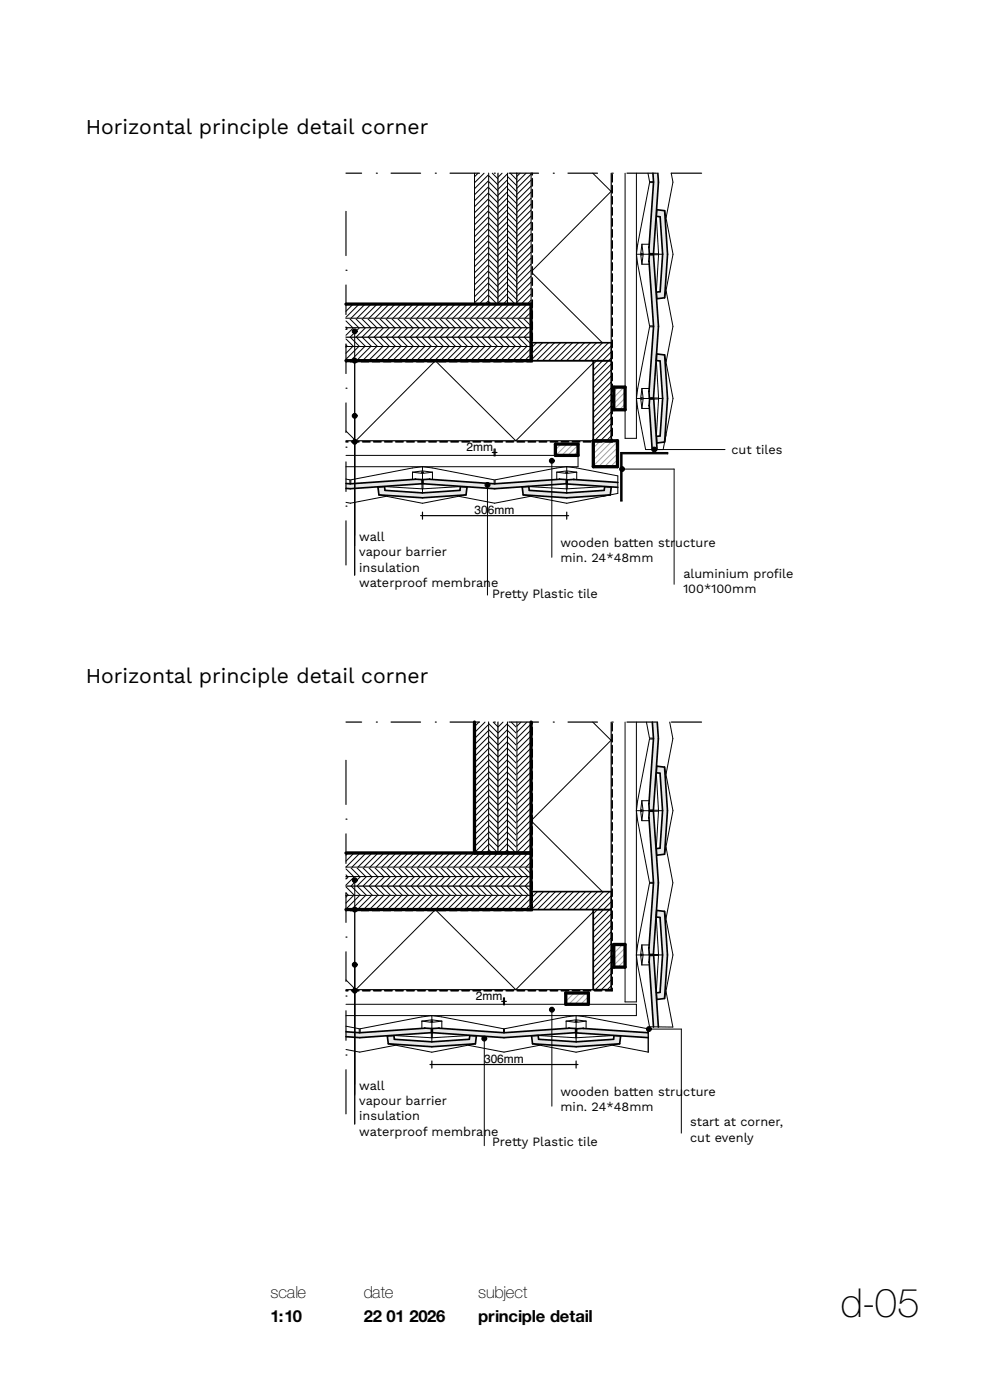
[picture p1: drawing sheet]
<svg xmlns="http://www.w3.org/2000/svg" width="210mm" height="297mm" viewBox="0 0 210 297" stroke-linecap="round" stroke-linejoin="round" font-family="sans-serif">
<path d="M92.3 193l17.1 17 16.4-16.6M92.4 193l-16.9 17-2.1-2.1" fill="none" stroke="#000" stroke-width=".21"/>
<path d="M73.4 193h52.4v17h-52.4" fill="none" stroke="#000" stroke-width=".25"/>
<path d="M73.4 190h39.2v3h-39.2z" fill-rule="evenodd" fill="#fff"/>
<g fill="none" stroke="#000" stroke-width=".21">
<path d="M73.4 190h39.2v3h-39.2M73.8 190l-.4 .3M75 190l-1.6 1.6M76.3 190l-2.9 2.9M77.6 190l-3 3M78.8 190l-3 3M80.1 190l-3 3M81.4 190l-3 3M82.7 190l-3 3M83.9 190l-3 3M85.2 190l-3 3M86.5 190l-3 3"/>
<path d="M87.8 190l-3 3M89 190l-3 3M90.3 190l-3 3M91.6 190l-3 3M92.8 190l-3 3M94.1 190l-3 3M95.4 190l-3 3M96.7 190l-3 3M97.9 190l-3 3M99.2 190l-3 3M100.5 190l-3 3M101.8 190l-3 3"/>
<path d="M103 190l-3 3M104.3 190l-3 3M105.6 190l-3 3M106.8 190l-3 3M108.1 190l-3 3M109.4 190l-3 3M110.7 190l-3 3M111.9 190l-3 3M112.6 191.8l-1.1 1.2M112.6 190.5l-2.4 2.5"/>
</g>
<path d="M73.4 188h39.2v2h-39.2z" fill-rule="evenodd" fill="#fff"/>
<g fill="none" stroke="#000" stroke-width=".21">
<path d="M73.4 189.4l.5 .6M73.4 188.1l1.8 1.9M73.4 188h39.2v2h-39.2M74.5 188l2 2M75.7 188l2 2M77 188l2 2M78.3 188l2 2M79.6 188l2 2M80.8 188l2 2M82.1 188l2 2M83.4 188l2 2M84.7 188l2 2"/>
<path d="M85.9 188l2 2M87.2 188l2 2M88.5 188l2 2M89.7 188l2 2M91 188l2 2M92.3 188l2 2M93.6 188l2 2M94.8 188l2 2M96.1 188l2 2M97.4 188l2 2M98.7 188l2 2M99.9 188l2 2"/>
<path d="M101.2 188l2 2M102.5 188l2 2M103.7 188l2 2M105 188l2 2M106.3 188l2 2M107.6 188l2 2M108.8 188l2 2M110.1 188l2 2M111.4 188l1.2 1.2"/>
</g>
<path d="M73.4 186h39.2v2h-39.2z" fill-rule="evenodd" fill="#fff"/>
<g fill="none" stroke="#000" stroke-width=".21">
<path d="M73.4 186h39.2v2h-39.2M73.9 186l-.5 .5M75.2 186l-1.8 1.8M76.5 186l-2 2M77.8 186l-2 2M79 186l-2 2M80.3 186l-2 2M81.6 186l-2 2M82.8 186l-2 2M84.1 186l-2 2M85.4 186l-2 2M86.7 186l-2 2"/>
<path d="M87.9 186l-2 2M89.2 186l-2 2M90.5 186l-2 2M91.8 186l-2 2M93 186l-2 2M94.3 186l-2 2M95.6 186l-2 2M96.8 186l-2 2M98.1 186l-2 2M99.4 186l-2 2M100.7 186l-2 2M101.9 186l-2 2"/>
<path d="M103.2 186l-2 2M104.5 186l-2 2M105.8 186l-2 2M107 186l-2 2M108.3 186l-2 2M109.6 186l-2 2M110.8 186l-2 2M112.1 186l-2 2M112.6 186.7l-1.2 1.3"/>
</g>
<path d="M73.4 184h39.2v2h-39.2z" fill-rule="evenodd" fill="#fff"/>
<g fill="none" stroke="#000" stroke-width=".21">
<path d="M73.4 185.6l.3 .4M73.4 184.3l1.6 1.7M73.4 184h39.2v2h-39.2M74.3 184l2 2M75.6 184l2 2M76.8 184l2 2M78.1 184l2 2M79.4 184l2 2M80.7 184l2 2M81.9 184l2 2M83.2 184l2 2M84.5 184l2 2"/>
<path d="M85.7 184l2 2M87 184l2 2M88.3 184l2 2M89.6 184l2 2M90.8 184l2 2M92.1 184l2 2M93.4 184l2 2M94.7 184l2 2M95.9 184l2 2M97.2 184l2 2M98.5 184l2 2M99.7 184l2 2"/>
<path d="M101 184l2 2M102.3 184l2 2M103.6 184l2 2M104.8 184l2 2M106.1 184l2 2M107.4 184l2 2M108.7 184l2 2M109.9 184l2 2M111.2 184l1.4 1.4M112.5 184l.1 .1"/>
</g>
<path d="M73.4 181h39.2v3h-39.2z" fill-rule="evenodd" fill="#fff"/>
<g fill="none" stroke="#000" stroke-width=".21">
<path d="M73.4 181h39.2v3l-39.2-.1 3-2.9M73.8 181l-.4 .4M75.1 181l-1.7 1.7M77.7 181l-3 3M78.9 181l-3 3M80.2 181l-3 3M81.5 181l-3 3M82.8 181l-3 3M84 181l-3 3M85.3 181l-3 3M86.6 181l-3 3M87.8 181l-3 3"/>
<path d="M89.1 181l-3 3M90.4 181l-3 3M91.7 181l-3 3M92.9 181l-3 3M94.2 181l-3 3M95.5 181l-3 3M96.8 181l-3 3M98 181l-3 3M99.3 181l-3 3M100.6 181l-3 3M101.8 181l-3 3M103.1 181l-3 3"/>
<path d="M104.4 181l-3 3M105.7 181l-3 3M106.9 181l-3 3M108.2 181l-3 3M109.5 181l-3 3M110.8 181l-3 3M112 181l-3 3M112.6 182.9l-1 1.1M112.6 181.6l-2.3 2.4"/>
</g>
<path d="M125.8 193h3.8v17h-3.8z" fill-rule="evenodd" fill="#fff"/>
<g fill="none" stroke="#000" stroke-width=".21">
<path d="M126.8 193l-1 .9M128 193l-2.2 2.1M129.3 193l-3.5 3.4M129.6 199l-3.8 3.8M129.6 197.7l-3.8 3.8M129.6 196.4l-3.8 3.8M129.6 195.1l-3.8 3.8M129.6 193.9l-3.8 3.8M129.6 209.1l-.8 .9M129.6 207.9l-2 2.1M129.6 206.6l-3.3 3.4M129.6 205.3l-3.8 3.8"/>
<path d="M129.6 204.1l-3.8 3.8M129.6 202.8l-3.8 3.8M129.6 201.5l-3.8 3.8M129.6 200.2l-3.8 3.8"/>
</g>
<path d="M125.8 193h3.8v17h-3.8z" fill="none" stroke="#000" stroke-width=".35"/>
<path d="M73.4 213.1h61.6v2.4h-61.6z" fill-rule="evenodd" fill="#fff"/>
<path d="M73.4 213.1h61.6v2.4h-61.6" fill="none" stroke="#000" stroke-width=".21"/>
<path d="M120 210.7h4.8v2.4h-4.8z" fill-rule="evenodd" fill="#fff"/>
<path d="M120.5 210.7l-.5 .5M121.8 210.7l-1.8 1.7M123.1 210.7l-2.4 2.4M124.3 210.7l-2.4 2.4M124.8 212.7l-.3 .4M124.8 211.4l-1.6 1.7" fill="none" stroke="#99a3a6" stroke-width=".21"/>
<path d="M120 210.7h4.8v2.4h-4.8z" fill="none" stroke="#000" stroke-width=".7"/>
<path d="M112.6 153.2h17v39.8h-17z" fill-rule="evenodd" fill="#fff"/>
<path d="M125.7 153.2l3.9 3.9M129.6 157l-17 17.1 17 16.9M129.6 191l-1.9 2" fill="none" stroke="#000" stroke-width=".21"/>
<path d="M112.6 153.2v39.8h17v-39.8" fill="none" stroke="#000" stroke-width=".25"/>
<path d="M132.6 153.2h2.4v59.4h-2.4z" fill-rule="evenodd" fill="#fff"/>
<path d="M132.6 153.2v59.4h2.4v-59.4" fill="none" stroke="#000" stroke-width=".21"/>
<path d="M130.2 200.4h2.4v4.8h-2.4z" fill-rule="evenodd" fill="#fff"/>
<path d="M130.8 200.4l-.6 .6M132.1 200.4l-1.9 1.8M132.6 204.9l-.2 .3M132.6 203.7l-1.5 1.5M132.6 202.4l-2.4 2.4M132.6 201.1l-2.4 2.4" fill="none" stroke="#99a3a6" stroke-width=".21"/>
<path d="M130.2 200.4h2.4v4.8h-2.4z" fill="none" stroke="#000" stroke-width=".7"/>
<path d="M112.6 189.2h17v3.8h-17z" fill-rule="evenodd" fill="#fff"/>
<g fill="none" stroke="#000" stroke-width=".21">
<path d="M112.7 189.2h-.1M114 189.2l-1.4 1.3M115.3 189.2l-2.7 2.6M116.6 189.2l-3.8 3.8M117.8 189.2l-3.8 3.8M119.1 189.2l-3.8 3.8M120.4 189.2l-3.8 3.8M121.6 189.2l-3.8 3.8M122.9 189.2l-3.8 3.8M124.2 189.2l-3.8 3.8M125.5 189.2l-3.8 3.8M126.7 189.2l-3.8 3.8"/>
<path d="M128 189.2l-3.8 3.8M129.3 189.2l-3.8 3.8M129.6 192.6l-.3 .4M129.6 191.3l-1.6 1.7M129.6 190.1l-2.8 2.9"/>
</g>
<path d="M112.6 189.2h17v3.8h-17z" fill="none" stroke="#000" stroke-width=".35"/>
<path d="M100.6 153.2h3v27.8h-3z" fill-rule="evenodd" fill="#fff"/>
<g fill="none" stroke="#000" stroke-width=".21">
<path d="M100.6 153.2v27.8h3v-27.8M101.6 153.2l-1 .9M102.9 153.2l-2.3 2.2M103.6 158.8l-3 3M103.6 157.5l-3 3M103.6 156.2l-3 3M103.6 155l-3 3M103.6 153.7l-3 3M103.6 179.1l-1.8 1.9M103.6 177.9l-3 3M103.6 176.6l-3 3M103.6 175.3l-3 3"/>
<path d="M103.6 174.1l-3 3M103.6 172.8l-3 3M103.6 171.5l-3 3M103.6 170.2l-3 3M103.6 169l-3 3M103.6 167.7l-3 3M103.6 166.4l-3 3M103.6 165.1l-3 3M103.6 163.9l-3 3M103.6 162.6l-3 3M103.6 161.3l-3 3M103.6 160.1l-3 3"/>
<path d="M103.6 180.4l-.5 .6"/>
</g>
<path d="M103.6 153.2h2v27.8h-2z" fill-rule="evenodd" fill="#fff"/>
<g fill="none" stroke="#000" stroke-width=".21">
<path d="M103.6 159.9l2 2M103.6 158.6l2 2M103.6 157.3l2 2M103.6 156l2 2M103.6 154.8l2 2M103.6 153.5l2 2M103.6 153.2v27.8h2M104.6 153.2l1 1M105.6 153.2v27.8M103.6 178.9l2 2M103.6 177.7l2 2M103.6 176.4l2 2"/>
<path d="M103.6 175.1l2 2M103.6 173.9l2 2M103.6 172.6l2 2M103.6 171.3l2 2M103.6 170l2 2M103.6 168.8l2 2M103.6 167.5l2 2M103.6 166.2l2 2M103.6 164.9l2 2M103.6 163.7l2 2M103.6 162.4l2 2M103.6 161.1l2 2"/>
<path d="M103.6 180.2l.8 .8"/>
</g>
<path d="M105.6 153.2h2v27.8h-2z" fill-rule="evenodd" fill="#fff"/>
<g fill="none" stroke="#000" stroke-width=".21">
<path d="M105.6 153.2v27.8M106.7 153.2l-1.1 1M107.6 159.9l-2 2M107.6 158.6l-2 2M107.6 157.3l-2 2M107.6 156.1l-2 2M107.6 154.8l-2 2M107.6 153.5l-2 2M107.6 153.2v27.8h-2M107.6 179l-1.9 2M107.6 177.7l-2 2M107.6 176.4l-2 2"/>
<path d="M107.6 175.1l-2 2M107.6 173.9l-2 2M107.6 172.6l-2 2M107.6 171.3l-2 2M107.6 170.1l-2 2M107.6 168.8l-2 2M107.6 167.5l-2 2M107.6 166.2l-2 2M107.6 165l-2 2M107.6 163.7l-2 2M107.6 162.4l-2 2M107.6 161.1l-2 2"/>
<path d="M107.6 180.2l-.7 .8"/>
</g>
<path d="M107.6 153.2h2v27.8h-2z" fill-rule="evenodd" fill="#fff"/>
<g fill="none" stroke="#000" stroke-width=".21">
<path d="M107.6 158.8l2 2M107.6 157.5l2 2M107.6 156.2l2 2M107.6 154.9l2 2M107.6 153.7l2 2M107.6 153.2v27.8h2v-27.8M108.4 153.2l1.2 1.2M107.6 179.1l1.9 1.9M107.6 177.9l2 2M107.6 176.6l2 2M107.6 175.3l2 2M107.6 174l2 2"/>
<path d="M107.6 172.8l2 2M107.6 171.5l2 2M107.6 170.2l2 2M107.6 168.9l2 2M107.6 167.7l2 2M107.6 166.4l2 2M107.6 165.1l2 2M107.6 163.9l2 2M107.6 162.6l2 2M107.6 161.3l2 2M107.6 160l2 2M107.6 180.4l.6 .6"/>
</g>
<path d="M109.6 153.2h3v27.8h-3z" fill-rule="evenodd" fill="#fff"/>
<g fill="none" stroke="#000" stroke-width=".21">
<path d="M109.6 153.2v27.8h3v-27.8M110.5 153.2l-.9 .9M111.8 153.2l-2.2 2.1M112.6 160l-3 3M112.6 158.7l-3 3M112.6 157.4l-3 3M112.6 156.1l-3 3M112.6 154.9l-3 3M112.6 153.6l-3 3M112.6 179.1l-1.8 1.9M112.6 177.8l-3 3M112.6 176.5l-3 3"/>
<path d="M112.6 175.2l-3 3M112.6 174l-3 3M112.6 172.7l-3 3M112.6 171.4l-3 3M112.6 170.1l-3 3M112.6 168.9l-3 3M112.6 167.6l-3 3M112.6 166.3l-3 3M112.6 165.1l-3 3M112.6 163.8l-3 3M112.6 162.5l-3 3M112.6 161.2l-3 3"/>
<path d="M112.6 180.3l-.6 .7"/>
</g>
<!-- layer: 82 Interieur -->
<path d="M82.2 219.8l1.4-.1 .1 .8 7.9 .5 8-.5 .1-.8 1.4 .1-.3 1.6-9.2 .7-9.2-.7z" fill-rule="evenodd" fill="#e6e8e9"/>
<path d="M82.2 219.8l1.4-.1 .1 .8 7.9 .5 8-.5 .1-.8 1.4 .1-.3 1.6-9.2 .7-9.2-.7z" fill="none" stroke="#000" stroke-width=".35"/>
<path d="M91.7 218.2l1.4-.1 13.8 1 13.8-1 1.4 .1v.9l-15.2 1-15.2-1z" fill-rule="evenodd" fill="#e6e8e9"/>
<path d="M93.1 218.1l13.8 1 13.8-1M93.1 218.1l-1.4 .1v.9l15.2 1 15.2-1v-.9l-1.4-.1M93.1 218.1h.1M120.7 218.1h.1" fill="none" stroke="#000" stroke-width=".35"/>
<g fill="none" stroke="#000" stroke-width=".21">
<path d="M83.6 219.7l8 .5M89.5 216.6v1.6M89.5 216.6l2.1 .3M91.4 216.6h.1M91.5 216.6h.2M91.5 218.7h.1M91.6 215.5l2.1 .2 13.1 2.5v.9M91.6 215.5l-2.1 .2-13.1 2.5v.9M91.6 215.5v.9M91.6 216.9v1.8M91.6 216.4l-2.1 .2M91.6 216.4l2.1 .2"/>
<path d="M91.7 218.7h-.1M91.7 219.1v1.1M91.7 216.6h.1M93.7 216.6v1.6M93.7 216.6l-2.1 .3M99.7 219.7l-8.1 .5M122.1 219.1v1.1M82.4 221.4l9.2 1.8 9.2-1.8M91.6 220.2v.8M114.5 221.7l-7.6 1.5-7.5-1.4"/>
</g>
<path d="M112.8 219.8l1.4-.1 .1 .8 7.9 .5 8-.5 .1-.8 1.4 .1-.3 1.6-9.2 .7-9.2-.7z" fill-rule="evenodd" fill="#e6e8e9"/>
<path d="M112.8 219.8l1.4-.1 .1 .8 7.9 .5 8-.5 .1-.8 1.4 .1-.3 1.6-9.2 .7-9.2-.7z" fill="none" stroke="#000" stroke-width=".35"/>
<path d="M122.3 218.3l1.4-.1 13.8 .9v1l-15.2-1z" fill-rule="evenodd" fill="#e6e8e9"/>
<path d="M123.7 218.2l13.8 .9M123.7 218.2l-1.4 .1v.8l15.2 1M123.7 218.2h.1" fill="none" stroke="#000" stroke-width=".35"/>
<g fill="none" stroke="#000" stroke-width=".21">
<path d="M114.2 219.7l8 .5M120.1 216.6v1.6M120.1 216.6l2.1 .3M122 216.6h.1M122.1 216.6h.2M122.1 218.7h.1M122.2 215.5l2.1 .2 13.1 2.5v.9M122.2 215.5l-2.1 .2-13.1 2.5v.9M122.2 215.5v.9M122.2 216.9v1.8M122.2 216.4l-2.1 .2M122.2 216.4l2.1 .2"/>
<path d="M122.3 218.7h-.1M122.3 219.1v1M122.3 216.6h.1M124.3 216.6v1.6M124.3 216.6l-2.1 .3M130.3 219.7l-8.1 .5M113 221.4l9.2 1.8 9.2-1.8M122.2 220.2v.8M130 221.8l7.5 1.4"/>
</g>
<path d="M139.3 162.5l1.7 .2 .6 9.3-.6 9.2-1.7 .2-.1-1.4 .8-.1 .5-7.9-.5-8-.8-.1z" fill-rule="evenodd" fill="#e6e8e9"/>
<path d="M139.3 162.5l1.7 .2 .6 9.3-.6 9.2-1.7 .2-.1-1.4 .8-.1 .5-7.9-.5-8-.8-.1z" fill="none" stroke="#000" stroke-width=".35"/>
<path d="M137.7 172.1h.9l1.1 15.2-1.1 15.2h-.9l-.1-1.4 1-13.8-1-13.8z" fill-rule="evenodd" fill="#e6e8e9"/>
<path d="M137.7 172.1h.9l1.1 15.2-1.1 15.2h-.9l-.1-1.4 1-13.8-1-13.8z" fill="none" stroke="#000" stroke-width=".35"/>
<g fill="none" stroke="#000" stroke-width=".21">
<path d="M138.6 156.8h-.8l-2.5 13.1-.3 2.1M135 172h.9M135 172l.2 2.1 2.6 13.1h.8M135.9 172l.3 2.1M136.2 171.8v.4zM136.2 169.9l-.3 2.1M136.2 169.9l.2 2.1M136.4 172h1.9M136.4 172l-.2 2.1M137.7 169.9h-1.5M137.7 174.1h-1.5M138.2 171.9l.1 .1"/>
<path d="M138.3 172l-.1 .1M138.6 172.1h1.1M139.2 163.9l.5 8.1M139.7 172l-.5 8M139.7 172h.8M141 162.7l1.7 9.3-1.7 9.2M141.3 179.7l1.4 7.6-1.4 7.5M138.6 202.5h1.1"/>
</g>
<path d="M139.3 193.1l1.7 .2 .6 9.3-.6 9.2-1.7 .2-.1-1.4 .8-.1 .5-7.9-.5-8-.8-.1z" fill-rule="evenodd" fill="#e6e8e9"/>
<path d="M139.3 193.1l1.7 .2 .6 9.3-.6 9.2-1.7 .2-.1-1.4 .8-.1 .5-7.9-.5-8-.8-.1z" fill="none" stroke="#000" stroke-width=".35"/>
<path d="M137.8 202.7h.9l1 15.2h-1.1l-.9-13.8z" fill-rule="evenodd" fill="#e6e8e9"/>
<path d="M138.6 217.9l-.9-13.8 .1-1.4h.9l1 15.2" fill="none" stroke="#000" stroke-width=".35"/>
<g fill="none" stroke="#000" stroke-width=".21">
<path d="M138.6 187.4h-.8l-2.5 13.1-.3 2.1M139.2 194.5l.5 8.1M141 193.3l1.7 9.3-1.7 9.2M135 202.6h.9M135 202.6l.2 2.1 2.6 13.1 4.9 .1-1.4-7.6M135.9 202.6l.3 2.1M136.2 202.4v.4zM136.2 200.5l-.3 2.1M136.2 200.5l.2 2.1M136.4 202.6h1.9M136.4 202.6l-.2 2.1M137.7 200.5h-1.5"/>
<path d="M137.7 204.7h-1.5M138.2 202.5l.1 .1M138.3 202.6l-.1 .1M138.6 202.7h1.1M139.7 202.6l-.5 8M139.7 202.6h.8"/>
</g>
<path d="M73.4 218.9l2.9 .2 13.8-1 1.4 .1v.9l-15.2 1-2.9-.2z" fill-rule="evenodd" fill="#e6e8e9"/>
<path d="M90.1 218.1h.1M90.1 218.1l1.4 .1v.9l-15.2 1-2.9-.2M90.1 218.1l-13.8 1" fill="none" stroke="#000" stroke-width=".35"/>
<path d="M73.4 217.7l2.8 .5v.9M91.5 219.1v1.1M83.9 221.7l-7.6 1.5" fill="none" stroke="#000" stroke-width=".21"/>
<path d="M138.4 153.2h1l.3 3.5-1.1 15.2h-.9l-.1-1.4 1-13.8z" fill-rule="evenodd" fill="#e6e8e9"/>
<path d="M138.4 153.2l.2 3.5-1 13.8 .1 1.4h.9l1.1-15.2-.3-3.5M73.4 218.9l2.9 .2" fill="none" stroke="#000" stroke-width=".35"/>
<path d="M137.1 153.2l.7 3.4h.8M142.1 153.2l.6 3.5-1.4 7.5M138.6 171.9h1.1M137.5 219.1v4.1M73.4 222.6l2.9 .6" fill="none" stroke="#000" stroke-width=".21"/>
<!-- layer: 22 NC Binnenwanden -->
<g fill="none" stroke="#000" stroke-width=".35">
<path d="M112.9 154.3v1.6M112.9 156.7v1.5M112.9 159v1.6M112.9 153.2v.3M129.8 153.5v1.5M129.8 155.8v1.6M129.8 158.2v1.5M112.9 177.7v1.6M112.9 166v1.6M112.9 168.4v1.5M112.9 170.7v1.6M112.9 173.1v1.5"/>
<path d="M112.9 175.4v1.6M112.9 161.4v1.5M112.9 163.7v1.6M129.8 160.5v1.6M129.8 162.8v1.6M129.8 165.2v1.5M129.8 167.5v1.6M129.8 169.9v1.5M129.8 172.2v1.6M129.8 174.5v1.6M129.8 176.9v1.5M129.8 179.2v1.6"/>
<path d="M73.4 193.2h.1M74.3 193.2h1.6M76.6 193.2h1.6M79 193.2h1.5M81.3 193.2h1.6M83.7 193.2h1.5M86 193.2h1.6M88.3 193.2h1.6M90.7 193.2h1.5M93 193.2h1.6M95.4 193.2h1.5M97.7 193.2h1.6"/>
<path d="M100 193.2h1.6M102.4 193.2h1.6M104.7 193.2h1.6M107.1 193.2h1.5M109.4 193.2h1.6M112.9 191.8v1.4h-1.1M112.9 180.1v1.5M112.9 182.4v1.6M112.9 184.8v1.5M112.9 187.1v1.6M112.9 189.4v1.6M129.8 181.6v1.5"/>
<path d="M129.8 183.9v1.6M129.8 186.2v1.6M129.8 188.6v1.6M129.8 190.9v1.6M129.8 193.3v1.5M129.8 195.6v1.6M129.8 198v1.5M73.4 210.2h.4M74.6 210.2h1.5M76.9 210.2h1.6M79.3 210.2h1.5M81.6 210.2h1.6"/>
<path d="M83.9 210.2h1.6M86.3 210.2h1.5M88.6 210.2h1.6M91 210.2h1.5M93.3 210.2h1.6M95.7 210.2h1.5M98 210.2h1.6M100.3 210.2h1.6M102.7 210.2h1.5M105 210.2h1.6M107.4 210.2h1.5M109.7 210.2h1.6"/>
<path d="M112 210.2h1.6M114.4 210.2h1.5M116.7 210.2h1.6M119.1 210.2h1.5M121.4 210.2h1.6M123.7 210.2h1.6M126.1 210.2h1.5M129.8 200.3v1.6M129.8 202.6v1.6M129.8 205v1.5M129.8 207.3v1.6M129.8 209.7v.5h-1.4"/>
</g>
<path d="M100.6 153.2v27.8M112.6 153.2v39.8h-39.2M73.4 181h39.2" fill="none" stroke="#000" stroke-width=".7"/>
<path d="M106.4 212.4h1M106.8 211.7v1.5M107 211.7v1.5M91.2 225.8h31.4M91.6 225.1v1.5M122.2 225.1v1.5" fill="none" stroke="#000" stroke-width=".25"/>
<!-- layer: 22 NC Binnenwanden -->
<path d="M75.2 187.2v51.3M117.1 214.7v20M138.1 218.3h6.4v22.1M102.7 220.8v22.2" fill="none" stroke="#000" stroke-width=".21"/>
<g fill="#000">
<circle cx="75.2" cy="186.7" r=".5"/>
<circle cx="75.2" cy="193" r=".5"/>
<circle cx="75.2" cy="204.7" r=".5"/>
<circle cx="75.2" cy="210.2" r=".5"/>
<circle cx="117.1" cy="214.2" r=".5"/>
<circle cx="137.6" cy="218.3" r=".5"/>
<circle cx="102.7" cy="220.3" r=".5"/>
</g>
<g fill="none" stroke="#000" stroke-width=".25">
<circle cx="75.2" cy="186.7" r=".5"/>
<circle cx="75.2" cy="193" r=".5"/>
<circle cx="75.2" cy="210.2" r=".5"/>
<circle cx="75.2" cy="204.7" r=".5"/>
<circle cx="117.1" cy="214.2" r=".5"/>
<circle cx="137.6" cy="218.3" r=".5"/>
<circle cx="102.7" cy="220.3" r=".5"/>
</g>
<path d="M73.4 76.5h52.5v17h-52.5z" fill-rule="evenodd" fill="#fff"/>
<path d="M92.3 76.5l17.1 17 16.5-16.5M92.4 76.5l-16.9 17-2.1-2.1" fill="none" stroke="#000" stroke-width=".21"/>
<path d="M73.4 76.5h52.5v17h-52.5" fill="none" stroke="#000" stroke-width=".25"/>
<path d="M73.4 73.5h39.3v3h-39.3z" fill-rule="evenodd" fill="#fff"/>
<g fill="none" stroke="#000" stroke-width=".21">
<path d="M73.4 73.5h39.3v3h-39.3M73.6 73.5l-.2 .2M74.8 73.5l-1.4 1.4M76.1 73.5l-2.7 2.7M77.4 73.5l-3 3M78.6 73.5l-3 3M79.9 73.5l-3 3M81.2 73.5l-3 3M82.5 73.5l-3 3M83.7 73.5l-3 3M85 73.5l-3 3M86.3 73.5l-3 3"/>
<path d="M87.6 73.5l-3 3M88.8 73.5l-3 3M90.1 73.5l-3 3M91.4 73.5l-3 3M92.6 73.5l-3 3M93.9 73.5l-3 3M95.2 73.5l-3 3M96.5 73.5l-3 3M97.7 73.5l-3 3M99 73.5l-3 3M100.3 73.5l-3 3M101.6 73.5l-3 3"/>
<path d="M102.8 73.5l-3 3M104.1 73.5l-3 3M105.4 73.5l-3 3M106.6 73.5l-3 3M107.9 73.5l-3 3M109.2 73.5l-3 3M110.5 73.5l-3 3M111.7 73.5l-3 3M112.7 76.4l-.1 .1M112.7 75.1l-1.4 1.4M112.7 73.9l-2.7 2.6"/>
</g>
<path d="M73.4 71.5h39.3v2h-39.3z" fill-rule="evenodd" fill="#fff"/>
<g fill="none" stroke="#000" stroke-width=".21">
<path d="M73.4 73.2l.3 .3M73.4 71.9l1.6 1.6M73.4 71.5h39.3v2h-39.3M74.3 71.5l2 2M75.5 71.5l2 2M76.8 71.5l2 2M78.1 71.5l2 2M79.4 71.5l2 2M80.6 71.5l2 2M81.9 71.5l2 2M83.2 71.5l2 2M84.5 71.5l2 2"/>
<path d="M85.7 71.5l2 2M87 71.5l2 2M88.3 71.5l2 2M89.5 71.5l2 2M90.8 71.5l2 2M92.1 71.5l2 2M93.4 71.5l2 2M94.6 71.5l2 2M95.9 71.5l2 2M97.2 71.5l2 2M98.5 71.5l2 2M99.7 71.5l2 2"/>
<path d="M101 71.5l2 2M102.3 71.5l2 2M103.5 71.5l2 2M104.8 71.5l2 2M106.1 71.5l2 2M107.4 71.5l2 2M108.6 71.5l2 2M109.9 71.5l2 2M111.2 71.5l1.5 1.5M112.5 71.5l.2 .2"/>
</g>
<path d="M73.4 69.5h39.3v2h-39.3z" fill-rule="evenodd" fill="#fff"/>
<g fill="none" stroke="#000" stroke-width=".21">
<path d="M73.4 69.5h39.3v2h-39.3M73.7 69.5l-.3 .4M75 69.5l-1.6 1.6M76.3 69.5l-2 2M77.6 69.5l-2 2M78.8 69.5l-2 2M80.1 69.5l-2 2M81.4 69.5l-2 2M82.6 69.5l-2 2M83.9 69.5l-2 2M85.2 69.5l-2 2M86.5 69.5l-2 2"/>
<path d="M87.7 69.5l-2 2M89 69.5l-2 2M90.3 69.5l-2 2M91.6 69.5l-2 2M92.8 69.5l-2 2M94.1 69.5l-2 2M95.4 69.5l-2 2M96.6 69.5l-2 2M97.9 69.5l-2 2M99.2 69.5l-2 2M100.5 69.5l-2 2M101.7 69.5l-2 2"/>
<path d="M103 69.5l-2 2M104.3 69.5l-2 2M105.6 69.5l-2 2M106.8 69.5l-2 2M108.1 69.5l-2 2M109.4 69.5l-2 2M110.6 69.5l-2 2M111.9 69.5l-2 2M112.7 71.3l-.2 .2M112.7 70l-1.5 1.5"/>
</g>
<path d="M73.4 67.5h39.3v2h-39.3z" fill-rule="evenodd" fill="#fff"/>
<g fill="none" stroke="#000" stroke-width=".21">
<path d="M73.4 69.4l.1 .1M73.4 68.1l1.4 1.4M73.4 67.5h39.3v2h-39.3M74.1 67.5l2 2M75.4 67.5l2 2M76.6 67.5l2 2M77.9 67.5l2 2M79.2 67.5l2 2M80.5 67.5l2 2M81.7 67.5l2 2M83 67.5l2 2M84.3 67.5l2 2"/>
<path d="M85.5 67.5l2 2M86.8 67.5l2 2M88.1 67.5l2 2M89.4 67.5l2 2M90.6 67.5l2 2M91.9 67.5l2 2M93.2 67.5l2 2M94.5 67.5l2 2M95.7 67.5l2 2M97 67.5l2 2M98.3 67.5l2 2M99.5 67.5l2 2"/>
<path d="M100.8 67.5l2 2M102.1 67.5l2 2M103.4 67.5l2 2M104.6 67.5l2 2M105.9 67.5l2 2M107.2 67.5l2 2M108.5 67.5l2 2M109.7 67.5l2 2M111 67.5l1.7 1.7M112.3 67.5l.4 .4"/>
</g>
<path d="M73.4 64.5h39.3v3h-39.3z" fill-rule="evenodd" fill="#fff"/>
<g fill="none" stroke="#000" stroke-width=".21">
<path d="M73.4 64.5h39.3v3M73.4 67.5h39.3M73.6 64.5l-.2 .3M74.9 64.5l-1.5 1.5M76.2 64.5l-2.8 2.8M77.5 64.5l-3 3M78.7 64.5l-3 3M80 64.5l-3 3M81.3 64.5l-3 3M82.6 64.5l-3 3M83.8 64.5l-3 3M85.1 64.5l-3 3"/>
<path d="M86.4 64.5l-3 3M87.6 64.5l-3 3M88.9 64.5l-3 3M90.2 64.5l-3 3M91.5 64.5l-3 3M92.7 64.5l-3 3M94 64.5l-3 3M95.3 64.5l-3 3M96.6 64.5l-3 3M97.8 64.5l-3 3M99.1 64.5l-3 3M100.4 64.5l-3 3"/>
<path d="M101.6 64.5l-3 3M102.9 64.5l-3 3M104.2 64.5l-3 3M105.5 64.5l-3 3M106.7 64.5l-3 3M108 64.5l-3 3M109.3 64.5l-3 3M110.6 64.5l-3 3M111.8 64.5l-3 3M112.7 67.5h-.1M112.7 66.2l-1.3 1.3M112.7 65l-2.6 2.5"/>
</g>
<path d="M125.9 76.5h3.8v17h-3.8z" fill-rule="evenodd" fill="#fff"/>
<g fill="none" stroke="#000" stroke-width=".21">
<path d="M126.6 76.5l-.7 .7M127.8 76.5l-1.9 2M129.1 76.5l-3.2 3.3M129.7 79.8l-3.8 3.8M129.7 78.5l-3.8 3.8M129.7 77.2l-3.8 3.8M129.7 92.5l-1.1 1M129.7 91.2l-2.3 2.3M129.7 90l-3.6 3.5M129.7 88.7l-3.8 3.8M129.7 87.4l-3.8 3.8M129.7 86.1l-3.8 3.8"/>
<path d="M129.7 84.9l-3.8 3.8M129.7 83.6l-3.8 3.8M129.7 82.3l-3.8 3.8M129.7 81l-3.8 3.8"/>
</g>
<path d="M125.9 76.5h3.8v17h-3.8z" fill="none" stroke="#000" stroke-width=".35"/>
<path d="M73.4 96.6h49.2v2.4h-49.2z" fill-rule="evenodd" fill="#fff"/>
<path d="M73.4 96.6h49.2v2.4h-49.2" fill="none" stroke="#000" stroke-width=".21"/>
<path d="M117.8 94.2h4.8v2.4h-4.8z" fill-rule="evenodd" fill="#fff"/>
<path d="M119 94.2l-1.2 1.2M120.3 94.2l-2.4 2.4M121.6 94.2l-2.4 2.4M122.6 95.7l-.9 .9M122.6 94.5l-2.1 2.1" fill="none" stroke="#99a3a6" stroke-width=".21"/>
<path d="M117.8 94.2h4.8v2.4h-4.8z" fill="none" stroke="#000" stroke-width=".7"/>
<path d="M112.7 36.7h17v39.8h-17z" fill-rule="evenodd" fill="#fff"/>
<path d="M125.7 36.7l4 3.9M129.7 40.6l-17 17.1 17 16.9M129.7 74.5l-2 2" fill="none" stroke="#000" stroke-width=".21"/>
<path d="M112.7 36.7v39.8h17v-39.8" fill="none" stroke="#000" stroke-width=".25"/>
<path d="M132.6 36.7h2.4v56.3h-2.4z" fill-rule="evenodd" fill="#fff"/>
<path d="M132.6 36.7v56.3h2.4v-56.3" fill="none" stroke="#000" stroke-width=".21"/>
<path d="M130.2 82.1h2.4v4.8h-2.4z" fill-rule="evenodd" fill="#fff"/>
<path d="M131.1 82.1l-.9 .9M132.4 82.1l-2.2 2.2M132.6 85.7l-1.2 1.2M132.6 84.5l-2.4 2.4M132.6 83.2l-2.4 2.4" fill="none" stroke="#99a3a6" stroke-width=".21"/>
<path d="M130.2 82.1h2.4v4.8h-2.4z" fill="none" stroke="#000" stroke-width=".7"/>
<path d="M131.7 96h10v.3h-9.7v10h-.3z" fill-rule="evenodd" fill="#000"/>
<path d="M131.7 96h10v.3h-9.7v10h-.3z" fill="none" stroke="#000" stroke-width=".21"/>
<path d="M125.9 93.5h5.1v5.5h-5.1z" fill-rule="evenodd" fill="#fff"/>
<path d="M126.1 93.5l-.2 .3M127.4 93.5l-1.5 1.5M128.6 93.5l-2.7 2.8M129.9 93.5l-4 4.1M131 98.8l-.2 .2M131 97.5l-1.5 1.5M131 96.3l-2.8 2.7M131 95l-4 4M131 93.7l-5.1 5.1" fill="none" stroke="#99a3a6" stroke-width=".21"/>
<path d="M125.9 93.5h5.1v5.5h-5.1z" fill="none" stroke="#000" stroke-width=".7"/>
<path d="M112.7 72.7h17v3.8h-17z" fill-rule="evenodd" fill="#fff"/>
<g fill="none" stroke="#000" stroke-width=".21">
<path d="M113.8 72.7l-1.1 1.2M115.1 72.7l-2.4 2.4M116.4 72.7l-3.7 3.7M117.6 72.7l-3.8 3.8M118.9 72.7l-3.8 3.8M120.2 72.7l-3.8 3.8M121.4 72.7l-3.8 3.8M122.7 72.7l-3.8 3.8M124 72.7l-3.8 3.8M125.3 72.7l-3.8 3.8M126.5 72.7l-3.8 3.8M127.8 72.7l-3.8 3.8"/>
<path d="M129.1 72.7l-3.8 3.8M129.7 76l-.6 .5M129.7 74.7l-1.9 1.8M129.7 73.4l-3.1 3.1"/>
</g>
<path d="M112.7 72.7h17v3.8h-17z" fill="none" stroke="#000" stroke-width=".35"/>
<path d="M100.7 36.7h3v27.8h-3z" fill-rule="evenodd" fill="#fff"/>
<g fill="none" stroke="#000" stroke-width=".21">
<path d="M100.7 36.7v27.8h3v-27.8M101.4 36.7l-.7 .8M102.7 36.7l-2 2.1M103.7 39.6l-3 3M103.7 38.3l-3 3M103.7 37l-3 3M103.7 60l-3 3M103.7 58.7l-3 3M103.7 57.4l-3 3M103.7 56.1l-3 3M103.7 54.9l-3 3M103.7 53.6l-3 3"/>
<path d="M103.7 52.3l-3 3M103.7 51l-3 3M103.7 49.8l-3 3M103.7 48.5l-3 3M103.7 47.2l-3 3M103.7 46l-3 3M103.7 44.7l-3 3M103.7 43.4l-3 3M103.7 42.1l-3 3M103.7 40.9l-3 3M103.7 63.8l-.8 .7M103.7 62.5l-2.1 2"/>
<path d="M103.7 61.2l-3 3"/>
</g>
<path d="M103.7 36.7h2v27.8h-2z" fill-rule="evenodd" fill="#fff"/>
<g fill="none" stroke="#000" stroke-width=".21">
<path d="M103.7 39.8l2 2M103.7 38.5l2 2M103.7 37.3l2 2M103.7 36.7v27.8h2v-27.8M104.4 36.7l1.3 1.3M103.7 58.9l2 2M103.7 57.6l2 2M103.7 56.3l2 2M103.7 55.1l2 2M103.7 53.8l2 2M103.7 52.5l2 2M103.7 51.3l2 2"/>
<path d="M103.7 50l2 2M103.7 48.7l2 2M103.7 47.4l2 2M103.7 46.2l2 2M103.7 44.9l2 2M103.7 43.6l2 2M103.7 42.3l2 2M103.7 41.1l2 2M103.7 64l.5 .5M103.7 62.7l1.8 1.8M103.7 61.4l2 2M103.7 60.2l2 2"/>
</g>
<path d="M105.7 36.7h2v27.8h-2z" fill-rule="evenodd" fill="#fff"/>
<g fill="none" stroke="#000" stroke-width=".21">
<path d="M105.7 36.7v27.8h2v-27.8M106.5 36.7l-.8 .9M107.7 39.4l-2 2M107.7 38.1l-2 2M107.7 36.9l-2 2M107.7 59.8l-2 2M107.7 58.5l-2 2M107.7 57.2l-2 2M107.7 56l-2 2M107.7 54.7l-2 2M107.7 53.4l-2 2M107.7 52.1l-2 2"/>
<path d="M107.7 50.9l-2 2M107.7 49.6l-2 2M107.7 48.3l-2 2M107.7 47l-2 2M107.7 45.8l-2 2M107.7 44.5l-2 2M107.7 43.2l-2 2M107.7 42l-2 2M107.7 40.7l-2 2M107.7 63.6l-1 .9M107.7 62.3l-2 2M107.7 61l-2 2"/>
</g>
<path d="M107.7 36.7h2v27.8h-2z" fill-rule="evenodd" fill="#fff"/>
<g fill="none" stroke="#000" stroke-width=".21">
<path d="M107.7 40l2 2M107.7 38.7l2 2M107.7 37.4l2 2M107.7 36.7v27.8h2v-27.8M108.2 36.7l1.5 1.5M109.5 36.7l.2 .2M107.7 59.1l2 2M107.7 57.8l2 2M107.7 56.5l2 2M107.7 55.3l2 2M107.7 54l2 2M107.7 52.7l2 2"/>
<path d="M107.7 51.4l2 2M107.7 50.2l2 2M107.7 48.9l2 2M107.7 47.6l2 2M107.7 46.3l2 2M107.7 45.1l2 2M107.7 43.8l2 2M107.7 42.5l2 2M107.7 41.3l2 2M107.7 64.2l.3 .3M107.7 62.9l1.6 1.6M107.7 61.6l2 2"/>
<path d="M107.7 60.3l2 2"/>
</g>
<path d="M109.7 36.7h3v27.8h-3z" fill-rule="evenodd" fill="#fff"/>
<g fill="none" stroke="#000" stroke-width=".21">
<path d="M109.7 36.7v27.8h3v-27.8M110.3 36.7l-.6 .7M111.6 36.7l-1.9 2M112.7 39.5l-3 3M112.7 38.2l-3 3M112.7 37l-3 3M112.7 59.9l-3 3M112.7 58.6l-3 3M112.7 57.3l-3 3M112.7 56l-3 3M112.7 54.8l-3 3M112.7 53.5l-3 3"/>
<path d="M112.7 52.2l-3 3M112.7 51l-3 3M112.7 49.7l-3 3M112.7 48.4l-3 3M112.7 47.1l-3 3M112.7 45.9l-3 3M112.7 44.6l-3 3M112.7 43.3l-3 3M112.7 42l-3 3M112.7 40.8l-3 3M112.7 63.7l-.9 .8M112.7 62.4l-2.1 2.1"/>
<path d="M112.7 61.1l-3 3"/>
</g>
<!-- layer: 82 Interieur -->
<path d="M80.2 103.3l1.4-.1 .1 .8 7.9 .6 8-.6 .1-.8 1.4 .1-.2 1.7-9.3 .6-9.2-.6z" fill-rule="evenodd" fill="#e6e8e9"/>
<path d="M80.2 103.3l1.4-.1 .1 .8 7.9 .6 8-.6 .1-.8 1.4 .1-.2 1.7-9.3 .6-9.2-.6z" fill="none" stroke="#000" stroke-width=".35"/>
<path d="M89.7 101.7h1.4l13.8 .9 13.8-.9h1.4v.9l-15.2 1.1-15.2-1.1z" fill-rule="evenodd" fill="#e6e8e9"/>
<path d="M91.1 101.7l13.8 .9 13.8-.9M91.1 101.7h-1.4v.9l15.2 1.1 15.2-1.1v-.9h-1.4M91.1 101.7h.1M118.7 101.7h.1" fill="none" stroke="#000" stroke-width=".35"/>
<g fill="none" stroke="#000" stroke-width=".21">
<path d="M89.6 99l2.1 .3 13.1 2.5v.8M89.6 99l-2.1 .3-13.1 2.5v.8M89.6 99v.9M89.6 99.9l-2.1 .3M89.6 99.9l2.1 .3M80.4 105l9.2 1.8 9.3-1.8M81.6 103.2l8 .5M87.5 100.2v1.5M87.5 100.2l2.1 .2M89.4 100.2h.1M89.5 100.2h.3M89.5 102.3h.1"/>
<path d="M89.6 103.7v.9M89.6 100.4v1.9M89.7 102.3h-.1M89.7 102.6v1.1M89.8 100.2h.1M91.7 100.2v1.5M91.7 100.2l-2.1 .2M97.7 103.2l-8.1 .5M112.5 105.3l-7.6 1.5-7.5-1.5M120.1 102.6v1.1"/>
</g>
<path d="M110.8 103.3l1.4-.1 .1 .8 7.9 .6 8-.6 .1-.8 1.4 .1-.2 1.7-9.3 .6-9.2-.6z" fill-rule="evenodd" fill="#e6e8e9"/>
<path d="M110.8 103.3l1.4-.1 .1 .8 7.9 .6 8-.6 .1-.8 1.4 .1-.2 1.7-9.3 .6-9.2-.6z" fill="none" stroke="#000" stroke-width=".35"/>
<path d="M120.3 101.8l1.4-.1 9.4 .6v1.1l-10.8-.7z" fill-rule="evenodd" fill="#e6e8e9"/>
<path d="M121.7 101.7l9.4 .6M121.7 101.7l-1.4 .1v.9l10.8 .7M121.7 101.7h.1" fill="none" stroke="#000" stroke-width=".35"/>
<g fill="none" stroke="#000" stroke-width=".21">
<path d="M120.2 99l2.1 .3 8.8 1.7v3.7l-10.9 2.1-9.2-1.8M120.2 99l-2.1 .3-13.1 2.5v.8M120.2 99v.9M120.2 99.9l-2.1 .3M120.2 99.9l2.1 .3M112.2 103.2l8 .5M118.1 100.2v1.5M118.1 100.2l2.1 .2M120 100.2h.1M120.1 100.2h.1M120.1 100.2h.3M120.1 102.3h.1"/>
<path d="M120.2 103.7v.9M120.2 100.4v1.9M120.3 102.3h-.1M120.3 102.7v1M122.3 100.2v1.6M122.3 100.2l-2.1 .2M128.3 103.2l-8.1 .5"/>
</g>
<path d="M139.3 44.5l1.7 .2 .6 9.2-.6 9.3-1.7 .2-.1-1.4 .8-.1 .6-8-.6-7.9-.8-.1z" fill-rule="evenodd" fill="#e6e8e9"/>
<path d="M139.3 44.5l1.7 .2 .6 9.2-.6 9.3-1.7 .2-.1-1.4 .8-.1 .6-8-.6-7.9-.8-.1z" fill="none" stroke="#000" stroke-width=".35"/>
<path d="M137.7 54h.9l1.1 15.2-1.1 15.2h-.9v-1.4l.9-13.8-.9-13.7z" fill-rule="evenodd" fill="#e6e8e9"/>
<path d="M137.7 55.5h.1M137.7 54h.9l1.1 15.2-1.1 15.2h-.9v-1.4l.9-13.8-.9-13.7z" fill="none" stroke="#000" stroke-width=".35"/>
<g fill="none" stroke="#000" stroke-width=".21">
<path d="M138.6 38.7h-.8l-2.5 13.1-.3 2.1M135 53.9h.9M135 53.9l.3 2.1 2.5 13.1h.8M135.9 53.9l.3 2.2M136.2 51.8l-.3 2.1M136.2 51.8l.2 2.1M136.2 53.7v.4zM136.4 53.9h1.9M136.4 53.9l-.2 2.2M137.7 51.8h-1.5M137.7 56.1h-1.5M138.3 53.8v.1"/>
<path d="M138.3 53.9v.1M138.6 54h1.1M139.2 45.9l.5 8M139.7 53.9l-.5 8.1M139.7 53.9h.9M141 44.7l1.8 9.2-1.8 9.3M141.3 61.7l1.4 7.5-1.4 7.6M138.6 84.4h1.1"/>
</g>
<path d="M139.3 75.1l1.7 .2 .6 9.2-.6 9.3-1.7 .2-.1-1.4 .8-.1 .6-8-.6-7.9-.8-.1z" fill-rule="evenodd" fill="#e6e8e9"/>
<path d="M139.3 75.1l1.7 .2 .6 9.2-.6 9.3-1.7 .2-.1-1.4 .8-.1 .6-8-.6-7.9-.8-.1z" fill="none" stroke="#000" stroke-width=".35"/>
<path d="M137.8 84.6h.9l.7 10.8h-1.1l-.6-9.3z" fill-rule="evenodd" fill="#e6e8e9"/>
<path d="M137.7 86.1l.1-1.5h.9l.7 10.8M137.7 86.1h.1M137.7 86.1l.6 9.3" fill="none" stroke="#000" stroke-width=".35"/>
<g fill="none" stroke="#000" stroke-width=".21">
<path d="M138.6 69.3h-.8l-2.5 13.1-.3 2.1M139.2 76.5l.5 8M141 75.3l1.8 9.2-2.1 10.9h-3.8l-1.6-8.8-.3-2.1M135 84.5h.9M135.9 84.5l.3 2.2M136.2 82.4l-.3 2.1M136.2 82.4l.2 2.1M136.2 84.5v-.2v.4M136.4 84.5h1.9M136.4 84.5l-.2 2.2M137.7 82.4h-1.5M137.8 86.7h-1.6"/>
<path d="M138.3 84.4v.1M138.3 84.5v.1M138.7 84.6h1M139.7 84.5l-.5 8.1M139.7 84.5h.9"/>
</g>
<path d="M73.4 102.6h.9l13.8-.9h1.4v.9l-15.2 1.1-.9-.1z" fill-rule="evenodd" fill="#e6e8e9"/>
<path d="M88.1 101.7h.1M88.1 101.7h1.4v.9l-15.2 1.1-.9-.1M88.1 101.7l-13.8 .9" fill="none" stroke="#000" stroke-width=".35"/>
<path d="M73.4 101.6l.8 .2v.8M81.9 105.3l-7.6 1.5M89.5 102.6v1.1" fill="none" stroke="#000" stroke-width=".21"/>
<path d="M138.5 36.7h1l.2 1.9-1.1 15.2h-.9v-1.4l.9-13.8z" fill-rule="evenodd" fill="#e6e8e9"/>
<path d="M138.5 36.7l.1 1.9-.9 13.8M139.5 36.7l.2 1.9-1.1 15.2h-.9v-1.4M137.7 52.4h.1M73.4 102.6h.9" fill="none" stroke="#000" stroke-width=".35"/>
<path d="M137.4 36.7l.4 1.8h.8M142.4 36.7l.3 1.9-1.4 7.6M138.6 53.8h1.1M73.4 106.6l.9 .2" fill="none" stroke="#000" stroke-width=".21"/>
<!-- layer: 22 NC Binnenwanden -->
<g fill="none" stroke="#000" stroke-width=".35">
<path d="M112.9 36.7v.4M112.9 37.9v1.5M129.9 37v1.6M129.9 39.4v1.5M112.9 54.3v1.5M112.9 56.6v1.6M112.9 59v1.5M112.9 42.6v1.5M112.9 44.9v1.6M112.9 47.3v1.5M112.9 49.6v1.6M112.9 51.9v1.6"/>
<path d="M112.9 40.2v1.6M129.9 41.7v1.6M129.9 44.1v1.5M129.9 46.4v1.6M129.9 48.7v1.6M129.9 51.1v1.5M129.9 53.4v1.6M129.9 55.8v1.5M129.9 58.1v1.6M73.4 76.7h.1M74.3 76.7h1.6M76.6 76.7h1.6"/>
<path d="M79 76.7h1.5M81.3 76.7h1.6M83.7 76.7h1.5M86 76.7h1.6M88.3 76.7h1.6M90.7 76.7h1.6M93 76.7h1.6M95.4 76.7h1.5M97.7 76.7h1.6M100.1 76.7h1.5M102.4 76.7h1.6M104.7 76.7h1.6"/>
<path d="M107.1 76.7h1.5M109.4 76.7h1.6M112.9 75.3v1.4h-1.1M112.9 66v1.5M112.9 68.3v1.6M112.9 70.7v1.5M112.9 73v1.6M112.9 61.3v1.6M112.9 63.6v1.6M129.9 60.4v1.6M129.9 62.8v1.5M129.9 65.1v1.6"/>
<path d="M129.9 67.5v1.5M129.9 69.8v1.6M129.9 72.1v1.6M129.9 74.5v1.5M129.9 76.8v1.6M129.9 79.2v1.5M73.4 93.7h.4M74.6 93.7h1.5M76.9 93.7h1.6M79.3 93.7h1.5M81.6 93.7h1.6M84 93.7h1.5"/>
<path d="M86.3 93.7h1.6M88.6 93.7h1.6M91 93.7h1.5M93.3 93.7h1.6M95.7 93.7h1.5M98 93.7h1.6M100.3 93.7h1.6M102.7 93.7h1.5M105 93.7h1.6M107.4 93.7h1.5M109.7 93.7h1.6M112 93.7h1.6"/>
<path d="M114.4 93.7h1.5M116.7 93.7h1.6M119.1 93.7h1.5M121.4 93.7h1.6M123.8 93.7h1.5M126.1 93.7h1.6M129.9 81.5v1.6M129.9 83.9v1.5M129.9 86.2v1.6M129.9 88.5v1.6M129.9 90.9v1.5M129.9 93.2v.5h-1.5"/>
</g>
<path d="M73.4 64.5h39.3v12h-39.3" fill="none" stroke="#000" stroke-width=".7"/>
<path d="M104.4 96h1M104.8 95.2v1.5M105 95.2v1.5M89.2 109.4h31.4M89.6 108.6v1.5M120.2 108.6v1.5" fill="none" stroke="#000" stroke-width=".25"/>
<!-- layer: 22 NC Binnenwanden -->
<path d="M75.2 70.8v51.2M117.1 98.3v19.9M132.5 99.5h10.5v24.4M139.3 95.4h14.5M103.4 103.4v22.8" fill="none" stroke="#000" stroke-width=".21"/>
<g fill="#000">
<circle cx="75.2" cy="70.3" r=".5"/>
<circle cx="75.2" cy="76.5" r=".5"/>
<circle cx="75.2" cy="88.2" r=".5"/>
<circle cx="75.2" cy="93.7" r=".5"/>
<circle cx="117.1" cy="97.8" r=".5"/>
<circle cx="132" cy="99.5" r=".5"/>
<circle cx="138.8" cy="95.4" r=".5"/>
<circle cx="103.4" cy="102.9" r=".5"/>
</g>
<g fill="none" stroke="#000" stroke-width=".25">
<circle cx="75.2" cy="76.5" r=".5"/>
<circle cx="75.2" cy="70.3" r=".5"/>
<circle cx="75.2" cy="88.2" r=".5"/>
<circle cx="75.2" cy="93.7" r=".5"/>
<circle cx="117.1" cy="97.8" r=".5"/>
<circle cx="132" cy="99.5" r=".5"/>
<circle cx="138.8" cy="95.4" r=".5"/>
<circle cx="103.4" cy="102.9" r=".5"/>
</g>
<g fill="none" stroke="#000" stroke-width=".25">
<path d="M73.4 36.7h3.3M79.8 36.7h.1M83 36.7h6.2M92.3 36.7h.1M95.5 36.7h6.2M104.8 36.7h.1M108 36.7h6.2M117.4 36.7h.1M120.5 36.7h6.2M129.9 36.7h.1M133 36.7h6.3M142.4 36.7h6.4"/>
<path d="M73.4 57.3h.1M73.4 44.9v9.3M73.4 69.8h.1M73.4 60.5v6.2M73.4 73v6.2M73.4 82.4h.1M73.4 94.9h.1M73.4 85.5v6.2M73.4 98v6.3M73.4 107.4h.1M73.4 110.5v9.4M73.4 153.2h3.3"/>
<path d="M79.8 153.2h.1M83 153.2h6.2M92.3 153.2h.1M95.5 153.2h6.2M104.8 153.2h.1M108 153.2h6.2M117.4 153.2h.1M120.5 153.2h6.2M129.9 153.2h.1M133 153.2h6.3M142.4 153.2h6.4M73.4 173.8h.1"/>
<path d="M73.4 161.3v9.4M73.4 176.9v6.3M73.4 186.3h.1M73.4 198.8h.1M73.4 189.4v6.3M73.4 211.3h.1M73.4 201.9v6.3M73.4 214.4v6.3M73.4 223.8h.1M73.4 226.9v9.4"/>
</g>
<text font-size="8.5" x="178.4" y="279.4">d-05</text>
<g font-size="4.5">
<text x="18.2" y="28.4">Horizontal principle detail corner</text>
<text x="18.2" y="144.8">Horizontal principle detail corner</text>
</g>
<g font-size="3.5">
<text x="57.4" y="275.4">scale</text>
<text x="77.2" y="275.4">date</text>
<text x="101.4" y="275.4">subject</text>
<text x="57.4" y="280.4">1:10</text>
<text x="77.2" y="280.4">22</text>
<text x="82" y="280.4">01</text>
<text x="86.8" y="280.4">2026</text>
<text x="101.4" y="280.4">principle detail</text>
</g>
<g font-size="2.7">
<text x="155.2" y="96.3">cut tiles</text>
<text x="76.2" y="114.8">wall</text>
<text x="76.2" y="118">vapour barrier</text>
<text x="118.9" y="116">wooden batten str</text>
<text x="118.9" y="119.2">min. 24*48mm</text>
<text x="143.2" y="116">ucture</text>
<text x="76.2" y="121.3">insulation</text>
<text x="76.2" y="124.5">waterproof membran</text>
<text x="104.2" y="124.5">e</text>
<text x="145" y="122.5">aluminium profle</text>
<text x="145" y="125.7">100*100mm</text>
<text x="164.2" y="122.5">i</text>
<text x="104.4" y="126.8">Pretty Plastic tile</text>
<text x="76.2" y="231.3">wall</text>
<text x="118.9" y="232.5">wooden batten stru</text>
<text x="144.9" y="232.5">cture</text>
<text x="76.2" y="234.5">vapour barrier</text>
<text x="76.2" y="237.7">insulation</text>
<text x="118.9" y="235.7">min. 24*48mm</text>
<text x="146.4" y="239">start at corner,</text>
<text x="76.2" y="240.9">waterproof membrane</text>
<text x="104.4" y="243.2">Pretty Plastic tile</text>
<text x="146.4" y="242.2">cut evenly</text>
</g>
<g font-size="2.5">
<text x="99" y="95.6">2mm</text>
<text x="100.7" y="109">30</text>
<text x="103.5" y="109">6mm</text>
<text x="101" y="212.1">2mm</text>
<text x="102.7" y="225.5">306mm</text>
</g>
</svg>
